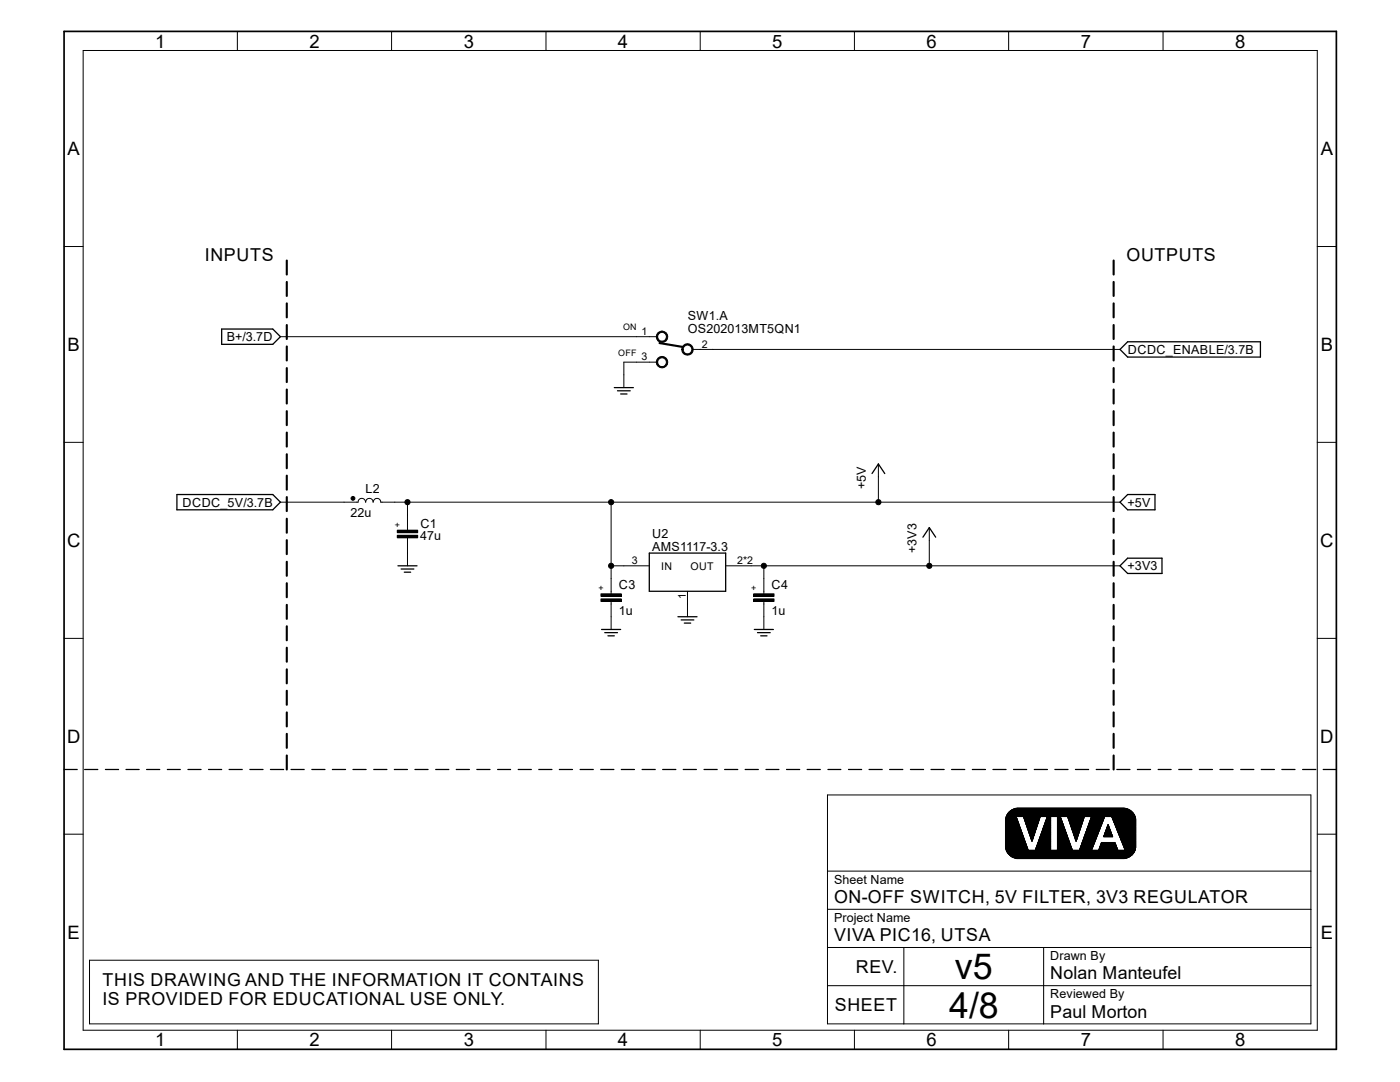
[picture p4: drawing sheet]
<svg xmlns="http://www.w3.org/2000/svg" width="279mm" height="216mm" viewBox="0 0 279 216" stroke-linecap="round" stroke-linejoin="round" font-family="sans-serif">
<g fill="none" stroke="#000" stroke-width=".25">
<path d="M44.2 65.7h10.2l1.6 1.5-1.6 1.5h-10.2zM122.6 77.3h3.8M123.2 78h2.6M123.9 78.6h1.2M223.5 69.7l1.5-1.5h26.5v3h-26.5zM35.3 98.7h19.1l1.6 1.5-1.6 1.5h-19.1zM174 94.5l1.3-1.9 1.3 1.9M79.4 112.9h3.8M80.1 113.5h2.5M80.7 114.2h1.3M129.6 110.4h15.2v7.6h-15.2zM184.2 107.2l1.3-1.9 1.2 1.9"/>
<path d="M223.5 100.2l1.5-1.5h5.5v3h-5.5zM223.5 112.9l1.5-1.5h6.9v3h-6.9zM120.1 125.6h3.8M120.7 126.2h2.5M121.3 126.9h1.3M135.3 123.1h3.8M135.9 123.7h2.6M136.6 124.3h1.2M150.5 125.6h3.8M151.2 126.2h2.5M151.8 126.9h1.3M12.8 153.5h2.6"/>
<path d="M16.9 153.5h2.6M21 153.5h2.7M25.1 153.5h2.7M29.3 153.5h2.6M33.4 153.5h2.6M37.5 153.5h2.6M41.6 153.5h2.6M45.7 153.5h2.6M49.9 153.5h2.6M54 153.5h2.6M58.1 153.5h2.6M62.2 153.5h2.7"/>
<path d="M66.3 153.5h2.7M70.4 153.5h2.7M74.6 153.5h2.6M78.7 153.5h2.6M82.8 153.5h2.6M87 153.5h2.6M91.1 153.5h2.6M95.2 153.5h2.6M99.3 153.5h2.6M103.4 153.5h2.6M107.5 153.5h2.7M111.6 153.5h2.7"/>
<path d="M115.8 153.5h2.6M119.9 153.5h2.6M124 153.5h2.6M128.1 153.5h2.7M132.2 153.5h2.7M136.4 153.5h2.6M140.5 153.5h2.6M144.6 153.5h2.6M148.7 153.5h2.6M152.9 153.5h2.5M157 153.5h2.6M161.1 153.5h2.6"/>
<path d="M165.2 153.5h2.6M169.3 153.5h2.7M173.4 153.5h2.7M177.5 153.5h2.7M181.7 153.5h2.6M185.8 153.5h2.6M189.9 153.5h2.6M194.1 153.5h2.6M198.2 153.5h2.6M202.3 153.5h2.6M206.4 153.5h2.6M210.5 153.5h2.6"/>
<path d="M214.6 153.5h2.7M218.8 153.5h2.6M222.9 153.5h2.6M227 153.5h2.6M231.1 153.5h2.6M235.2 153.5h2.7M239.4 153.5h2.6M243.5 153.5h2.6M247.6 153.5h2.6M251.7 153.5h2.6M255.8 153.5h2.6M260 153.5h2.6"/>
<path d="M264.1 153.5h2.6"/>
</g>
<g fill="none" stroke="#000" stroke-width=".2">
<path d="M16.6 10.1h246.3v195.5h-246.3zM47.4 6.3v3.8M78.1 6.3v3.8M109 6.3v3.8M139.7 6.3v3.8M170.5 6.3v3.8M201.3 6.3v3.8M232.1 6.3v3.8M12.8 49.2h3.8M262.9 49.2h3.8M56 67.2h75.1M131.1 72.3h-6.6v5"/>
<path d="M131.3 66.4a1.15 1.15 0 0 1 1.8 .2 1.15 1.15 0 0 1-.7 1.7 1.15 1.15 0 0 1-1.4-1.1h.2a.87 .87 0 0 1 1.2-.9 .87 .87 0 0 1 .4 1.4 .87 .87 0 0 1-1.5-.2l-.1-.3h-.2zM131.3 71.5a1.15 1.15 0 0 1 1.8 .2 1.15 1.15 0 0 1-.7 1.7 1.15 1.15 0 0 1-1.4-1.1h.2a.87 .87 0 0 1 1.2-.9 .87 .87 0 0 1 .4 1.4 .87 .87 0 0 1-1.5-.2l-.1-.3h-.2zM136.4 68.9a1.15 1.15 0 0 1 1.8 .3 1.15 1.15 0 0 1-.7 1.6 1.15 1.15 0 0 1-1.4-1.1h.2a.87 .87 0 0 1 1.2-.8 .87 .87 0 0 1 .3 1.4 .87 .87 0 0 1-1.4-.2l-.1-.4h-.2zM138.2 69.7h85.3M12.8 88.3h3.8M175.3 92.6v7.6M262.9 88.3h3.8M56 100.2h15.5a.76 .76 0 0 1 .7-.8 .76 .76 0 0 1 .8 .8 .74 .74 0 0 1 .7-.8 .74 .74 0 0 1 .8 .8 .76 .76 0 0 1 .7-.8 .76 .76 0 0 1 .8 .8h147.5M79.3 106.8h4.1v.5h-4.1zM79.3 105.8h4.1v.5h-4.1zM81.3 100.2v5.6M81.3 107.3v5.6"/>
<path d="M119.9 119.5h4.1v.5h-4.1zM119.9 118.5h4.1v.5h-4.1zM122 112.9h7.6M122 100.2v18.3M137.2 118v5.1M144.8 112.9h78.7M150.4 119.5h4.1v.5h-4.1zM150.4 118.5h4.1v.5h-4.1zM152.4 112.9v5.6M185.5 105.3v7.6M12.8 127.4h3.8M122 120v5.6"/>
<path d="M152.4 120v5.6M262.9 127.4h3.8M165.1 158.6h96.5v45.7h-96.5zM12.8 166.5h3.8M165.1 173.8h96.5M200.7 169h4.3M200.7 169h4.2M200.7 168.9h4.2M200.7 168.8h4.2M200.7 168.7h4.2M200.7 168.6l4.2 .1M200.7 168.6h4.1"/>
<path d="M200.7 168.5h4.1M200.7 168.4h4.1M200.7 168.3h4M200.7 168.2h4M200.7 168.2h3.9M200.7 168.1h3.9M200.7 168l3.9 .1M200.7 168h3.9M200.7 167.9h3.9M200.7 167.8h3.8M200.7 167.7h3.8M200.7 167.6h3.8"/>
<path d="M200.7 167.5h3.8M200.7 167.4h3.7M200.7 167.3h3.7M200.7 167.3h3.6M200.7 167.2h3.6M200.7 167.1h3.6M200.7 167h3.6M200.7 166.9h3.5M200.7 166.8h3.5M200.7 166.7h3.4M200.7 166.6h3.4M200.7 166.5h3.4"/>
<path d="M200.7 166.5h3.3M200.7 166.4h3.3M200.7 166.3h3.3M200.7 166.2h3.3M200.7 166.1h3.3M200.7 166h3.2M200.7 165.9h3.2M200.7 165.9h3.1M200.7 165.8h3.1M200.7 165.7h3.1M200.7 165.6h3.1M200.7 165.5l3.1 .1"/>
<path d="M200.7 165.5h3M200.7 165.4h3M200.7 165.3h2.9M200.7 165.2h2.9M200.7 165.1h2.9M200.7 165.1h2.8M200.7 165h2.8M200.7 164.9h2.8M200.7 164.8h2.8M200.7 164.7h2.8M200.7 164.6h2.7M200.7 164.5h2.7"/>
<path d="M200.7 164.4h2.6M200.7 164.3h2.6M200.7 164.3h2.5M200.7 164.2h2.5M200.7 164.1l2.5 .1M200.7 164.1h2.5M200.7 164h2.5M200.7 163.9h2.4M200.7 163.8h2.4M200.7 163.7h2.4M200.7 163.6h2.3M200.7 169.3h4.4"/>
<path d="M200.7 169.2h4.3M200.7 169.1h4.3M200.7 163.5h2.3M200.7 163.4h2.3M200.7 163.4h2.2M200.7 163.3h2.2M200.7 169.4h4.4M200.7 163.2h2.2M200.8 169.5h4.3M200.8 163.2h2.1M200.8 163.1h2.1M200.8 163l2.1 .1"/>
<path d="M200.8 169.7h25.7M200.8 169.6h4.4M200.8 169.6h4.3M200.8 163h2M200.8 162.9h25.7M200.9 162.8h25.6M200.9 169.9h25.5M200.9 169.8h25.5M200.9 169.8h25.6M200.9 162.7l25.6 .1M200.9 162.7h25.5M201 170h25.4"/>
<path d="M201 169.9h25.4M201 162.6h25.4M201 170.1h25.3M201 162.5h25.4M201 162.5h25.3M201.1 170.2h25.2M201.1 162.4h25.2M201.1 170.2h25.1M201.2 162.3h25M201.2 162.3h24.9M201.2 170.3h24.9M201.2 162.2h24.9"/>
<path d="M201.3 170.4h24.8M201.3 162.1h24.8M201.3 170.5h24.7M201.3 162.1h24.7M201.4 170.5h24.6M201.4 170.6h24.6M201.4 162h24.5M201.5 162h24.4M201.5 161.9h24.3M201.5 170.6h24.3M201.5 170.7h24.3M201.6 170.7h24.2"/>
<path d="M201.6 161.8h24.2M201.6 161.8h24.1M201.7 170.8h23.9M201.7 170.8h24M201.7 161.8h23.9M201.8 170.9h23.7M201.8 161.7h23.8M201.9 171h23.5M202 161.6h23.4M202 161.5h23.3M202.1 171h23.2M202.1 171.1h23.2"/>
<path d="M202.1 161.5h23.2M202.2 171.1h22.9M202.2 161.5h22.9M202.3 161.4h22.8M202.4 171.2h22.6M202.4 161.4h22.5M202.6 171.2h22.2M202.7 161.3h21.9M202.8 171.3h21.8M202.9 171.3h21.6M203 161.2h21.4M204.3 163h3.3"/>
<path d="M204.3 163.2h3.2M204.3 163.1h3.2M204.4 163.4h3M204.4 163.3h3.1M204.5 163.6h2.9M204.5 163.5h2.9M204.5 163.8h2.8M204.5 163.7h2.8M204.5 163.7h2.9M204.6 163.8h2.7M204.6 164h2.7M204.6 163.9h2.7"/>
<path d="M204.6 164.1h2.6M204.7 164.2h2.5M204.7 164.4h2.4M204.7 164.3h2.4M204.7 164.3h2.5M204.8 164.5h2.3M204.8 164.4h2.3M204.8 164.6h2.3M204.9 164.7h2.1M204.9 164.6h2.1M204.9 164.8h2.1M204.9 165h2"/>
<path d="M204.9 164.9h2M205 165.1h1.9M205 165.2h1.8M205.1 165.3h1.7M205.1 165.5h1.7M205.1 165.4h1.7M205.1 165.6h1.6M205.2 165.7h1.5M205.2 165.8h1.5M205.3 166h1.3M205.3 165.9h1.3M205.3 166.1h1.2"/>
<path d="M205.4 166.2h1.1M205.4 166.4h1.1M205.4 166.3h1.1M205.4 166.5h1M205.5 166.6h.9M205.5 166.5h.9M205.5 166.7h.9M205.6 166.8h.7M205.6 166.9h.7M205.7 167.1h.5M205.7 167h.5M205.7 167.2h.5"/>
<path d="M205.7 167.3h.5M205.8 167.5h.3M205.8 167.4h.3M205.8 167.6h.2M205.9 167.7h.1M205.9 167.6h.1M205.9 167.9h.1M205.9 167.8h.1M206 167.9h.1M206.3 166.9l-.7 .1M206.6 169.6h3.1M206.7 169.5h3"/>
<path d="M206.7 169.4h3M206.8 169.3h2.9M206.8 169.2h2.9M206.8 165.5l-1.7 .1M206.8 169.1h2.9M206.8 169h2.9M206.9 169h2.8M206.9 168.9h2.8M206.9 168.8h2.8M206.9 168.7h2.8M207 168.7h2.7M207 168.6h2.7"/>
<path d="M207 168.5h2.7M207.1 168.4h2.6M207.1 168.3h2.6M207.1 168.2h2.6M207.1 168.1h2.6M207.2 168.1h2.5M207.2 168h2.5M207.3 167.9h2.4M207.3 167.8h2.4M207.3 167.7h2.4M207.3 167.6h2.4M207.4 167.6h2.3"/>
<path d="M207.4 167.5h2.3M207.4 167.4h2.3M207.4 167.3h2.3M207.5 167.3h2.2M207.5 167.2h2.2M207.5 167.1h2.2M207.6 167h2.1M207.6 166.9h2.1M207.6 166.8h2.1M207.7 166.7h2M207.7 166.6h2M207.7 166.5h2"/>
<path d="M207.8 166.5h1.9M207.8 166.4h1.9M207.8 166.3h1.9M207.8 166.2h1.9M207.9 166.2h1.8M207.9 166.1h1.8M207.9 166h1.8M207.9 165.9h1.8M208 165.8h1.7M208 165.7h1.7M208.1 165.7h1.6M208.1 165.6h1.6"/>
<path d="M208.1 165.5h1.6M208.1 165.4h1.6M208.2 165.3h1.5M208.2 165.2h1.5M208.2 165.1h1.5M208.3 165h1.4M208.3 164.9h1.4M208.3 164.8h1.4M208.4 164.8h1.3M208.4 164.7h1.3M208.4 164.6h1.3M208.4 164.5h1.3"/>
<path d="M208.5 164.4h1.2M208.5 164.3h1.2M208.6 164.3h1.1M208.6 164.2h1.1M208.6 164.1h1.1M208.6 164h1.1M208.7 163.9h1M208.7 163.8h1M208.7 163.7h1M208.7 163.6h1M208.8 163.5h.9M208.8 163.4h.9"/>
<path d="M208.9 163.4h.8M208.9 163.3h.8M208.9 163.2h.8M209 163.2h.7M209 163.1h.7M209 163h.7M211 169.6h3M211 169.5h3M211 169.4h3M211 169.4h2.9M211 169.3h2.9M211 169.2h2.9"/>
<path d="M211 169.2h2.8M211 169.1h2.8M211 169h2.8M211 169h2.7M211 168.9h2.7M211 168.8h2.7M211 168.7h2.7M211 168.6h2.7M211 168.6h2.6M211 168.5h2.6M211 168.4h2.6M211 168.3h2.5"/>
<path d="M211 168.2h2.5M211 168.1h2.5M211 168.1h2.4M211 168h2.4M211 167.9h2.4M211 167.8h2.3M211 167.7h2.3M211 167.6h2.3M211 167.5h2.3M211 167.4h2.2M211 167.3h2.2M211 167.3h2.1"/>
<path d="M211 167.2h2.1M211 167.1h2.1M211 167h2.1M211 166.9h2M211 166.8h2M211 166.7h1.9M211 166.6h1.9M211 166.5h1.9M211 166.4h1.9M211 166.3h1.8M211 166.2h1.8M211 166.1h1.8"/>
<path d="M211 166h1.7M211 165.9h1.7M211 165.8l1.7 .1M211 165.8h1.6M211 165.7h1.6M211 165.6h1.6M211 165.5l1.6 .1M211 165.5h1.5M211 165.4h1.5M211 165.3h1.4M211 165.2h1.4M211 165.1h1.4"/>
<path d="M211 165h1.3M211 164.9h1.3M211 164.8h1.3M211 164.7h1.3M211 164.6h1.2M211 164.5h1.2M211 164.4h1.1M211 164.3h1.1M211 164.3h1M211 164.2h1M211 164.1h1M211 164h1"/>
<path d="M211 163.9h1M211 163.8h.9M211 163.7h.9M211 163.6h.8M211 163.5h.8M211 163.4h.8M211 163.3h.8M211 163.2h.7M211 163.1h.7M211 163l.7 .1M211 163h.6M213.1 163h3.3"/>
<path d="M213.1 163.2h3.2M213.1 163.1h3.2M213.2 163.4h3M213.3 163.6h2.9M213.3 163.5h2.9M213.3 163.7h2.8M213.3 163.7h2.9M213.4 163.8h2.7M213.4 164h2.7M213.4 163.9h2.7M213.4 164.1h2.6M213.5 164.2h2.5"/>
<path d="M213.5 164.1h2.5M213.5 164.3h2.4M213.5 164.3h2.5M213.6 164.4h2.3M213.6 164.5h2.3M213.7 164.7h2.2M213.7 164.6h2.2M213.7 164.8h2.1M213.7 164.9h2M213.7 164.9h2.1M213.8 165.1h1.9M213.8 165h1.9"/>
<path d="M213.8 165.2h1.8M213.8 165.2h1.9M213.9 165.3h1.7M213.9 165.4h1.7M214 165.6h1.5M214 165.5h1.6M214 165.7h1.5M214 165.8h1.5M214.1 166h1.3M214.1 165.9h1.3M214.1 166.1h1.2M214.2 166.2h1.1"/>
<path d="M214.2 166.3h1.1M214.3 166.5h.9M214.3 166.7h.9M214.3 166.6h.9M214.4 166.8h.7M214.4 166.9h.7M214.5 167.1h.6M214.5 167h.6M214.5 167.3h.5M214.5 167.2h.5M214.6 167.5h.3M214.6 167.4h.3"/>
<path d="M214.6 167.3h.4M214.7 167.7h.1M214.7 167.6h.1M214.7 167.6h.2M214.7 167.8h.1M214.8 167.9h.1M215.3 166.4h-1.1M215.4 169.6h2.4M215.5 169.5h2.4M215.5 169.4h2.5M215.6 169.3h2.4M215.6 169.2h2.4"/>
<path d="M215.6 165.5l-1.6 .1M215.6 169.1h2.5M215.6 169h2.5M215.7 169h2.4M215.7 168.9h2.4M215.7 168.8h2.4M215.7 168.8h2.5M215.7 168.7h2.5M215.8 168.7h2.4M215.8 168.6h2.5M215.8 168.5h2.5M215.9 168.5h2.4"/>
<path d="M215.9 168.4h2.4M215.9 168.4h2.5M215.9 168.3h2.5M215.9 168.2h2.5M215.9 168.1h2.5M215.9 164.4l-2.3 .1M216 168.1h2.4M216 168h2.5M216 167.9h2.5M216.1 167.9h2.4M216.1 167.8h2.5M216.1 167.7h2.5"/>
<path d="M216.2 167.7h2.4M216.2 167.6h2.4M216.2 167.6h2.5M216.2 167.4h2.5M216.2 167.3h2.5M216.2 167.3h2.6M216.3 167.3h2.5M216.3 167.2h2.5M216.3 167.1h2.5M216.3 167.1h2.6M216.3 163.3h-3.1M216.4 167h2.5"/>
<path d="M216.4 166.9h2.5M216.5 166.8h2.4M216.5 166.8h2.5M216.5 166.7h2.5M216.5 166.6h2.5M216.5 166.5h2.5M216.6 166.5h2.5M216.6 166.4h2.5M216.6 166.3h2.6M216.6 166.2h2.6M216.7 166.2h2.5M216.7 166.1h2.5"/>
<path d="M216.7 166h2.5M216.7 166h2.6M216.7 165.9h2.6M216.8 165.9h2.5M216.8 165.8h2.6M216.8 165.7h2.6M216.9 165.7h2.5M216.9 165.6h2.5M216.9 165.5h2.6M217 165.4h2.5M217 165.3h2.5M217 165.2h2.5"/>
<path d="M217 165.2h2.6M217 165.1h2.6M217.1 165.1h2.5M217.1 164.9h2.6M217.1 164.8h2.6M217.2 164.8h2.6M217.2 164.6h2.6M217.3 164.6h2.5M217.3 164.5h2.5M217.3 164.5h2.6M217.3 164.4h2.6M217.3 164.3h2.6"/>
<path d="M217.4 164.3h2.5M217.4 164.2h2.6M217.4 164.1h2.6M217.4 164h2.6M217.5 164h2.5M217.5 163.9h2.6M217.5 163.8h2.6M217.6 163.7h2.5M217.6 163.7h2.6M217.6 163.6h2.6M217.6 163.5h2.6M217.6 163.5h2.7"/>
<path d="M217.6 163.4h2.7M217.7 163.4h2.6M217.7 163.2h2.6M217.8 163.2h2.6M217.8 163.1h2.6M217.8 163h2.6M217.9 169.4l-2.4 .1M218.7 167.5h-2.5M218.9 166.9l-2.5 .1M219 166.6l-2.5 .1M219.3 169.6h3.8M219.3 169.5h3.8"/>
<path d="M219.3 169.5h3.7M219.4 169.4h3.6M219.4 169.3h3.6M219.4 169.2h3.5M219.5 169.1h3.4M219.5 165.5l-2.6 .1M219.5 169.1h3.3M219.5 169h3.3M219.5 168.9h3.3M219.5 168.8h3.3M219.6 168.8h3.2M219.6 168.7h3.1"/>
<path d="M219.6 168.6h3.1M219.7 168.6h3M219.7 168.5h3M219.7 165h-2.6M219.7 168.4h2.9M219.8 168.3h2.8M219.8 168.3h2.7M219.8 168.2h2.7M219.8 168.1h2.7M219.8 164.7h-2.6M220.1 163.8l-2.6 .1M220.3 166.9l1.8 .1"/>
<path d="M220.3 166.9h1.7M220.3 166.8h1.7M220.3 166.7h1.7M220.3 163.3h-2.6M220.4 166.6h1.6M220.4 166.6h1.5M220.4 166.5h1.5M220.4 166.4h1.4M220.4 163l-2.6 .1M220.5 166.3h1.3M220.5 166.2h1.3M220.6 166.2h1.2"/>
<path d="M220.6 166.1h1.1M220.6 166h1.1M220.6 165.9h1.1M220.7 165.8h.9M220.7 165.7h.9M220.8 165.6h.8M220.8 165.5h.7M220.8 165.4h.7M220.8 165.4h.6M220.9 165.3h.5M220.9 165.2l.5 .1M220.9 165.2h.5"/>
<path d="M220.9 165.1h.5M220.9 165h.4M221 164.9h.3M221 164.8h.3M221.1 164.8h.1M221.1 164.7h.1M221.1 164.6h.1M221.1 164.5l.1 .1M221.9 163h4.6M221.9 163l4.7 .1M222 163.2h4.6M222 163.1h4.6"/>
<path d="M222 163.3h4.6M222 163.4h4.7M222.1 163.5h4.6M222.1 163.4h4.6M222.1 163.6h4.6M222.2 163.7h4.5M222.2 163.8h4.5M222.2 163.9h4.5M222.3 164h4.4M222.3 164.1h4.4M222.4 164.2h4.3M222.4 164.3h4.3"/>
<path d="M222.5 164.4h4.2M222.5 164.5h4.2M222.5 164.7h4.2M222.5 164.6h4.2M222.6 164.8h4.1M222.7 165h4M222.7 164.9h4M222.7 165.1h4M222.8 165.2h3.9M222.8 165.1h3.9M222.8 165.3h3.9M222.8 165.4h3.9"/>
<path d="M222.9 165.5h3.8M222.9 165.6h3.8M223 165.8h3.7M223 165.7h3.7M223.1 165.9h3.6M223.1 166.1h3.6M223.1 166h3.6M223.1 166.2h3.6M223.2 166.2h3.5M223.2 166.4h3.5M223.2 166.3h3.5M223.3 166.5h3.4"/>
<path d="M223.3 166.6h3.4M223.4 166.7h3.3M223.4 166.6h3.3M223.4 166.8h3.3M223.4 166.9h3.3M223.5 167h3.2M223.5 166.9h3.2M223.5 167.1h3.2M223.6 167.2h3.1M223.6 167.1h3.1M223.6 167.3h3.1M223.6 167.4h3.1"/>
<path d="M223.7 167.5h3M223.7 167.4h3M223.7 167.6h3M223.8 167.7h2.9M223.8 167.9h2.9M223.8 167.8h2.9M223.9 168h2.8M223.9 167.9h2.8M223.9 168.1h2.8M224 168.3h2.7M224 168.2h2.7M224.1 168.5h2.6"/>
<path d="M224.1 168.4h2.6M224.1 168.6h2.6M224.2 168.8h2.5M224.2 168.7h2.5M224.2 168.9h2.5M224.3 169h2.4M224.3 169.1h2.4M224.4 169.2h2.2M224.4 169.2h2.3M224.4 169.3h2.2M224.5 169.4h2.1M224.5 169.3h2.1"/>
<path d="M224.5 169.5h2.1M224.5 169.6h2M226.2 170.3h-25M262.9 166.5h3.8M17.9 191.6h101.5v12.7h-101.5zM165.1 181.4h96.5M165.1 189.1h96.5M165.1 196.7h96.5M180.4 189.1v15.2M208.3 189.1v15.2M47.4 205.6v3.8M78.1 205.6v3.8"/>
<path d="M109 205.6v3.8M139.7 205.6v3.8M170.5 205.6v3.8M201.3 205.6v3.8M232.1 205.6v3.8"/>
<circle cx="70.4" cy="99.4" r=".38"/>
<circle cx="81.3" cy="100.2" r=".51"/>
<circle cx="122" cy="112.9" r=".51"/>
<circle cx="122" cy="100.2" r=".51"/>
<circle cx="152.4" cy="112.9" r=".51"/>
<circle cx="175.3" cy="100.2" r=".51"/>
<circle cx="185.5" cy="112.9" r=".51"/>
</g>
<path d="M12.8 6.3h253.9v203.1h-253.9z" fill="none" stroke="#000" stroke-width=".34"/>
<g fill="#000">
<path d="M131.3 66.4a1.15 1.15 0 0 1 1.8 .2 1.15 1.15 0 0 1-.7 1.7 1.15 1.15 0 0 1-1.4-1.1h.2a.87 .87 0 0 1 1.2-.9 .87 .87 0 0 1 .4 1.4 .87 .87 0 0 1-1.5-.2l-.1-.3h-.2z" fill-rule="evenodd"/>
<path d="M131.3 71.5a1.15 1.15 0 0 1 1.8 .2 1.15 1.15 0 0 1-.7 1.7 1.15 1.15 0 0 1-1.4-1.1h.2a.87 .87 0 0 1 1.2-.9 .87 .87 0 0 1 .4 1.4 .87 .87 0 0 1-1.5-.2l-.1-.3h-.2z" fill-rule="evenodd"/>
<path d="M136.4 68.9a1.15 1.15 0 0 1 1.8 .3 1.15 1.15 0 0 1-.7 1.6 1.15 1.15 0 0 1-1.4-1.1h.2a.87 .87 0 0 1 1.2-.8 .87 .87 0 0 1 .3 1.4 .87 .87 0 0 1-1.4-.2l-.1-.4h-.2z" fill-rule="evenodd"/>
<path d="M79.3 106.8h4.1v.5h-4.1z" fill-rule="evenodd"/>
<path d="M79.3 105.8h4.1v.5h-4.1z" fill-rule="evenodd"/>
<path d="M119.9 119.5h4.1v.5h-4.1z" fill-rule="evenodd"/>
<path d="M119.9 118.5h4.1v.5h-4.1z" fill-rule="evenodd"/>
<path d="M150.4 119.5h4.1v.5h-4.1z" fill-rule="evenodd"/>
<path d="M150.4 118.5h4.1v.5h-4.1z" fill-rule="evenodd"/>
<circle cx="70.4" cy="99.4" r=".38"/>
<circle cx="81.3" cy="100.2" r=".51"/>
<circle cx="122" cy="112.9" r=".51"/>
<circle cx="122" cy="100.2" r=".51"/>
<circle cx="152.4" cy="112.9" r=".51"/>
<circle cx="175.3" cy="100.2" r=".51"/>
<circle cx="185.5" cy="112.9" r=".51"/>
</g>
<g fill="none" stroke="#000" stroke-width=".42">
<path d="M57.2 52v2.8M57.2 56.3v2.8M222.2 52v2.8M222.2 56.3v2.8M57.2 60.5v2.8M57.2 64.9v2.7M57.2 69.1v2.8M57.2 73.4v2.8M57.2 77.7v2.8M131.6 68.5l4.6 .7M222.2 60.5v2.8M222.2 64.9v2.7"/>
<path d="M222.2 69.1v2.8M222.2 73.4v2.8M222.2 77.7v2.8M57.2 82v2.8M57.2 86.3v2.8M57.2 90.6v2.8M57.2 94.9v2.8M57.2 99.2v2.8M222.2 82v2.8M222.2 86.3v2.8M222.2 90.6v2.8M222.2 94.9v2.8"/>
<path d="M222.2 99.2v2.8M57.2 103.5v2.8M57.2 107.8v2.8M57.2 112.1v2.8M57.2 116.4v2.8M222.2 103.5v2.8M222.2 107.8v2.8M222.2 112.1v2.8M222.2 116.4v2.8M57.2 120.7v2.8M57.2 125v2.8M57.2 129.2v2.8"/>
<path d="M57.2 133.6v2.8M57.2 137.8v2.8M222.2 120.7v2.8M222.2 125v2.8M222.2 129.2v2.8M222.2 133.6v2.8M222.2 137.8v2.8M57.2 142.2v2.7M57.2 146.4v2.8M57.2 150.7v2.8M222.2 142.2v2.7M222.2 146.4v2.8"/>
<path d="M222.2 150.7v2.8"/>
</g>
<g font-size="7.2">
<text x="190.6" y="195.4">v5</text>
<text x="189.4" y="203">4/8</text>
</g>
<g font-size="3.7">
<text x="31" y="9.5">1</text>
<text x="61.8" y="9.5">2</text>
<text x="92.5" y="9.5">3</text>
<text x="123.3" y="9.5">4</text>
<text x="154.1" y="9.5">5</text>
<text x="184.9" y="9.5">6</text>
<text x="215.7" y="9.5">7</text>
<text x="246.5" y="9.5">8</text>
<text x="13.5" y="30.9">A</text>
<text x="263.6" y="30.9">A</text>
<text x="13.5" y="70">B</text>
<text x="263.6" y="70">B</text>
<text x="13.4" y="109.1">C</text>
<text x="263.5" y="109.1">C</text>
<text x="13.4" y="148.3">D</text>
<text x="263.5" y="148.3">D</text>
<text x="13.5" y="187.3">E</text>
<text x="263.6" y="187.3">E</text>
<text x="31" y="208.8">1</text>
<text x="61.8" y="208.8">2</text>
<text x="92.5" y="208.8">3</text>
<text x="123.3" y="208.8">4</text>
<text x="154.1" y="208.8">5</text>
<text x="184.9" y="208.8">6</text>
<text x="215.7" y="208.8">7</text>
<text x="246.5" y="208.8">8</text>
</g>
<g font-size="3.6">
<text x="40.9" y="52">INPUTS</text>
<text x="224.8" y="52">OUTPUTS</text>
<text x="166.5" y="180.2">ON-OFF SWITCH, 5V FILTER, 3V3 REGULATOR</text>
<text x="166.5" y="187.8">VIVA PIC16, UTSA</text>
<text x="20.4" y="196.7">THIS DRAWING AND THE INFORMATION IT CONTAINS</text>
<text x="170.8" y="194.1">REV.</text>
<text x="209.6" y="195.4">Nolan Manteufel</text>
<text x="20.4" y="200.5">IS PROVIDED FOR EDUCATIONAL USE ONLY.</text>
<text x="166.6" y="201.8">SHEET</text>
<text x="209.6" y="203">Paul Morton</text>
</g>
<g font-size="2.5">
<text x="137.2" y="63.9">SW1.A</text>
<text x="45.3" y="68.1">B+/3.7D</text>
<text x="137.2" y="66.5">OS202013MT5QN1</text>
<text x="225.1" y="70.6">DCDC_ENABLE/3.7B</text>
<text x="36.4" y="101.1">DCDC_5V/3.7B</text>
<text x="72.9" y="98.4">L2</text>
<text x="172.8" y="97.7" transform="rotate(-90 172.8 97.7)">+5V</text>
<text x="225" y="101.1">+5V</text>
<text x="69.9" y="103.3">22u</text>
<text x="83.9" y="107.8">47u</text>
<text x="83.9" y="105.3">C1</text>
<text x="130.1" y="107.3">U2</text>
<text x="130.1" y="109.9">AMS1117-3.3</text>
<text x="182.9" y="110.4" transform="rotate(-90 182.9 110.4)">+3V3</text>
<text x="225" y="113.8">+3V3</text>
<text x="123.5" y="117.6">C3</text>
<text x="154" y="117.6">C4</text>
<text x="123.5" y="122.7">1u</text>
<text x="154" y="122.7">1u</text>
<text x="166.5" y="176.4">Sheet Name</text>
<text x="166.5" y="184">Project Name</text>
<text x="209.6" y="191.6">Drawn By</text>
<text x="209.6" y="199.2">Reviewed By</text>
</g>
<g font-size="2.1">
<text x="128.1" y="66.8">1</text>
<text x="128.1" y="71.9">3</text>
<text x="140.1" y="69.4">2</text>
<text x="126.1" y="112.6">3</text>
<text x="132" y="113.7">IN</text>
<text x="137.8" y="113.7">OUT</text>
<text x="147.2" y="112.6">2*2</text>
<text x="136.9" y="119.5" transform="rotate(-90 136.9 119.5)">1</text>
</g>
<g font-size="1.8">
<text x="124.3" y="65.9">ON</text>
<text x="123.4" y="71">OFF</text>
<text x="78.8" y="105.3">+</text>
<text x="119.4" y="118">+</text>
<text x="149.9" y="118">+</text>
</g>
</svg>
